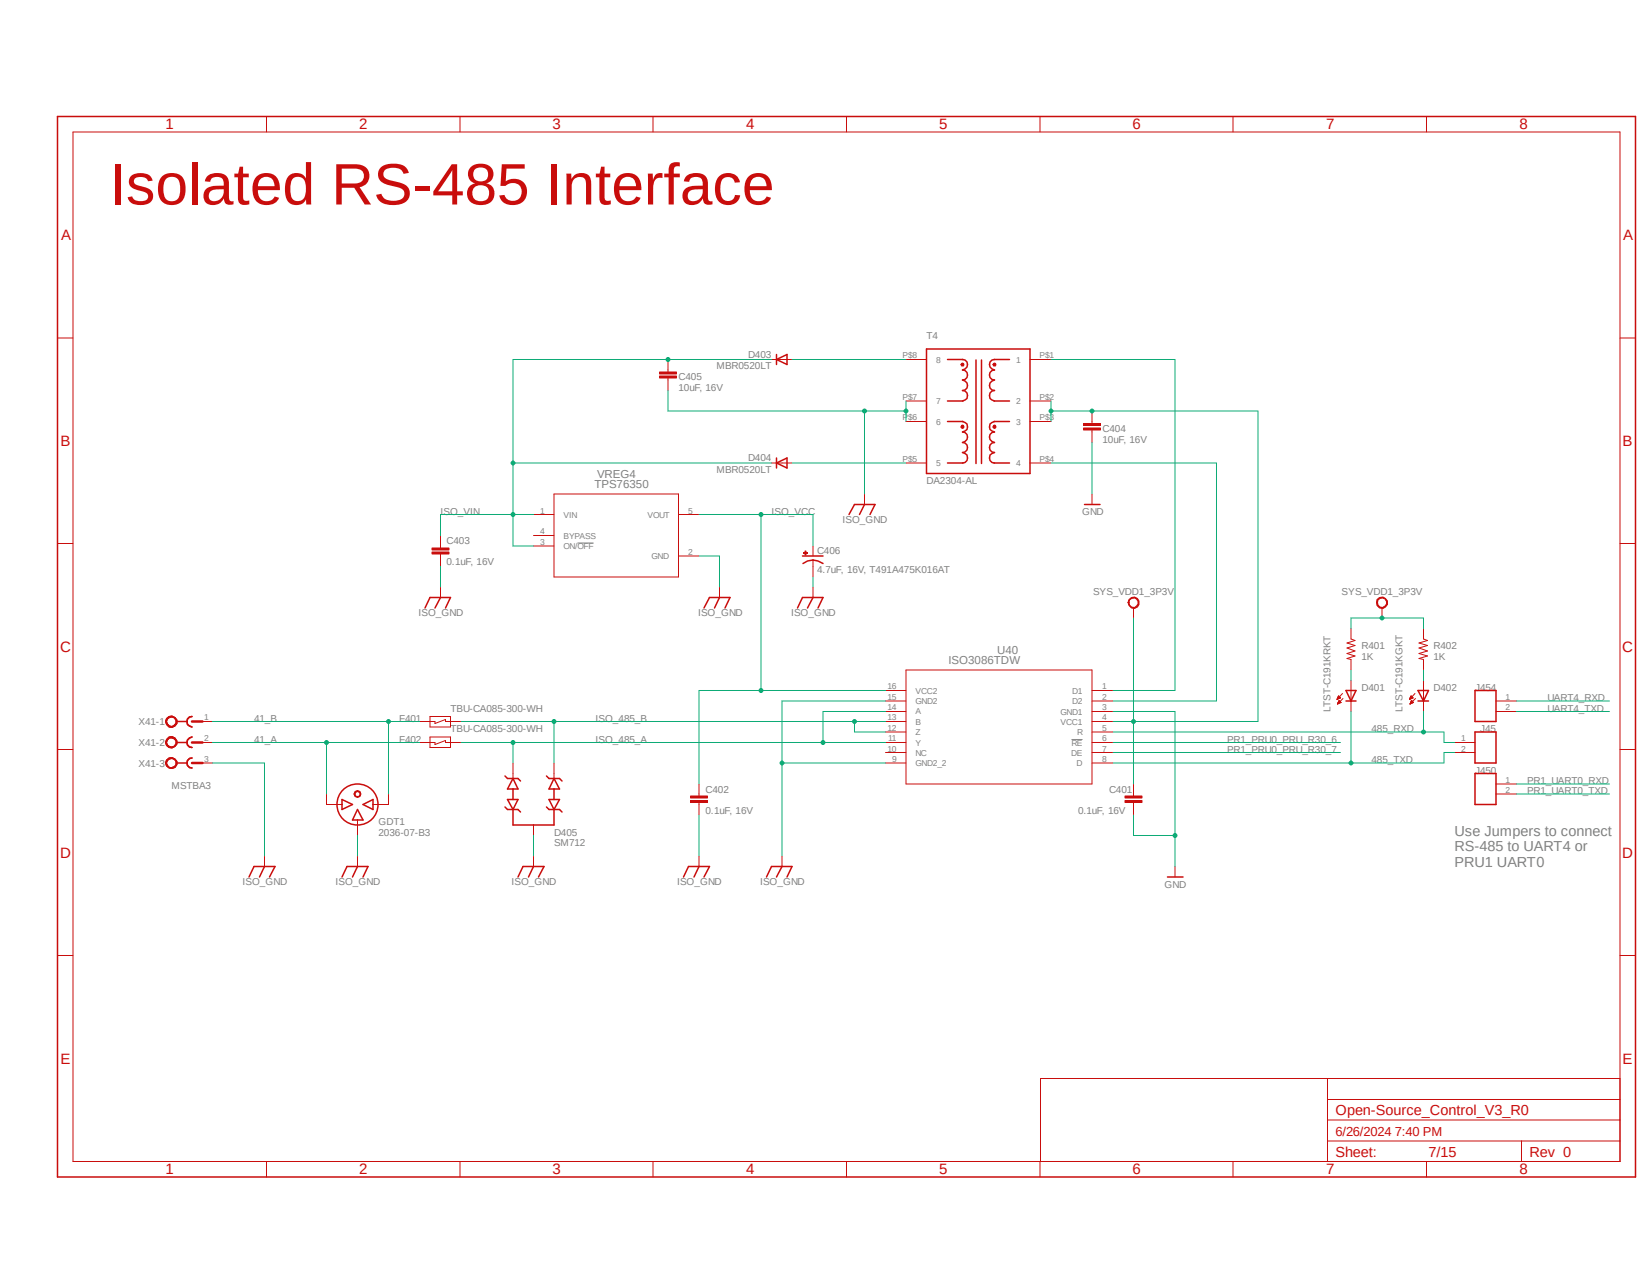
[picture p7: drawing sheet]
<svg xmlns="http://www.w3.org/2000/svg" width="279mm" height="216mm" viewBox="0 0 279 216" stroke-linecap="round" stroke-linejoin="round" font-family="sans-serif">
<path d="M97.8 91.9h2.7M181.4 125.2h1.9" fill="none" stroke="#808080" stroke-width=".17"/>
<g fill="none" stroke="#c90d0c" stroke-width=".17">
<path d="M45.1 19.7v2.7M77.9 19.7v2.7M110.6 19.7v2.7M143.3 19.7v2.7M176.1 19.7v2.7M208.8 19.7v2.7M241.6 19.7v2.7M12.4 22.4h261.9v174.3h-261.9zM9.7 57.2h2.7M274.3 57.2h2.6M9.7 92h2.7M274.3 92h2.6"/>
<path d="M9.7 126.9h2.7M274.3 126.9h2.6M9.7 161.8h2.7M274.3 161.8h2.6M45.1 196.7v2.6M77.9 196.7v2.6M110.6 196.7v2.6M143.3 196.7v2.6M176.1 196.7v2.6M208.8 196.7v2.6M224.8 193.2h49.5M224.8 182.6v14.1"/>
<path d="M224.8 189.7h49.5M224.8 186.2h49.5M241.6 196.7v2.6M257.6 193.2v3.5M274.3 182.6h-98.1v14.1"/>
</g>
<path d="M9.7 19.7h267.2v179.6h-267.2zM29.9 122.2h1.8M31.7 121.8l.4-.4 .4-.1-.4 .1a.92 .92 0 0 0-.4 1 .92 .92 0 0 0 .8 .7l-.8-.4z" fill="none" stroke="#c90d0c" stroke-width=".25"/>
<path d="M32.5 122.2h1.8" fill="none" stroke="#c90d0c" stroke-width=".42"/>
<path d="M28.2 121.7a.97 .97 0 0 1 1.6 0 .97 .97 0 0 1-.7 1.5l-.5-.1-.4-.4-.2-.5h.2a.83 .83 0 0 1 .7-.8 .83 .83 0 0 1 .9 .6 .83 .83 0 0 1-1.1 .9l-.3-.3-.2-.4h-.2z" fill-rule="evenodd" fill="#c90d0c"/>
<path d="M28.2 121.7a.97 .97 0 0 1 1.6 0 .97 .97 0 0 1-.7 1.5l-.5-.1-.4-.4-.2-.5h.2a.83 .83 0 0 1 .7-.8 .83 .83 0 0 1 .9 .6 .83 .83 0 0 1-1.1 .9l-.3-.3-.2-.4h-.2z" fill="none" stroke="#c90d0c" stroke-width=".17"/>
<path d="M28.2 121.7a.97 .97 0 0 1 1.6 0 .97 .97 0 0 1-.7 1.5l-.5-.1-.4-.4-.2-.5h.2a.83 .83 0 0 1 .7-.8 .83 .83 0 0 1 .9 .6 .83 .83 0 0 1-1.1 .9l-.3-.3-.2-.4h-.2z" fill-rule="evenodd" fill="#c90d0c"/>
<path d="M28.2 121.7a.97 .97 0 0 1 1.6 0 .97 .97 0 0 1-.7 1.5l-.5-.1-.4-.4-.2-.5h.2a.83 .83 0 0 1 .7-.8 .83 .83 0 0 1 .9 .6 .83 .83 0 0 1-1.1 .9l-.3-.3-.2-.4h-.2zM34.3 122.2h1.7" fill="none" stroke="#c90d0c" stroke-width=".17"/>
<path d="M29.9 125.7h1.8M31.7 125.3l.4-.3 .4-.2a.89 .89 0 0 0-.8 .9 .89 .89 0 0 0 .8 .9 .85 .85 0 0 1-.8-1.3z" fill="none" stroke="#c90d0c" stroke-width=".25"/>
<path d="M32.5 125.7h1.8" fill="none" stroke="#c90d0c" stroke-width=".42"/>
<path d="M28.2 125.2l.4-.4 .5-.1 .5 .3 .4 .5a.99 .99 0 0 1-.9 1.2 .99 .99 0 0 1-1.1-1h.2l.2-.4a.8 .8 0 0 1 .9-.3 .8 .8 0 0 1 .5 .9l-.3 .4a.86 .86 0 0 1-1.3-.6h-.2z" fill-rule="evenodd" fill="#c90d0c"/>
<path d="M28.2 125.2l.4-.4 .5-.1 .5 .3 .4 .5a.99 .99 0 0 1-.9 1.2 .99 .99 0 0 1-1.1-1h.2l.2-.4a.8 .8 0 0 1 .9-.3 .8 .8 0 0 1 .5 .9l-.3 .4a.86 .86 0 0 1-1.3-.6h-.2z" fill="none" stroke="#c90d0c" stroke-width=".17"/>
<path d="M28.2 125.2l.4-.4 .5-.1 .5 .3 .4 .5a.99 .99 0 0 1-.9 1.2 .99 .99 0 0 1-1.1-1h.2l.2-.4a.8 .8 0 0 1 .9-.3 .8 .8 0 0 1 .5 .9l-.3 .4a.86 .86 0 0 1-1.3-.6h-.2z" fill-rule="evenodd" fill="#c90d0c"/>
<path d="M28.2 125.2l.4-.4 .5-.1 .5 .3 .4 .5a.99 .99 0 0 1-.9 1.2 .99 .99 0 0 1-1.1-1h.2l.2-.4a.8 .8 0 0 1 .9-.3 .8 .8 0 0 1 .5 .9l-.3 .4a.86 .86 0 0 1-1.3-.6h-.2zM34.3 125.7h1.7" fill="none" stroke="#c90d0c" stroke-width=".17"/>
<path d="M29.9 129.2h1.8M31.7 128.8l.4-.4h.4a.85 .85 0 0 0-.8 .8 .85 .85 0 0 0 .8 .8 .85 .85 0 0 1-.8-1.2z" fill="none" stroke="#c90d0c" stroke-width=".25"/>
<path d="M32.5 129.2h1.8" fill="none" stroke="#c90d0c" stroke-width=".42"/>
<path d="M28.2 128.7a.99 .99 0 0 1 1.2-.4 .99 .99 0 0 1 .6 1.2l-.4 .5a1.03 1.03 0 0 1-1.6-.8h.2a.85 .85 0 0 1 .7-.7 .85 .85 0 0 1 .9 .4 .85 .85 0 0 1-1.1 1.1l-.3-.4-.2-.4h-.2z" fill-rule="evenodd" fill="#c90d0c"/>
<path d="M28.2 128.7a.99 .99 0 0 1 1.2-.4 .99 .99 0 0 1 .6 1.2l-.4 .5a1.03 1.03 0 0 1-1.6-.8h.2a.85 .85 0 0 1 .7-.7 .85 .85 0 0 1 .9 .4 .85 .85 0 0 1-1.1 1.1l-.3-.4-.2-.4h-.2z" fill="none" stroke="#c90d0c" stroke-width=".17"/>
<path d="M28.2 128.7a.99 .99 0 0 1 1.2-.4 .99 .99 0 0 1 .6 1.2l-.4 .5a1.03 1.03 0 0 1-1.6-.8h.2a.85 .85 0 0 1 .7-.7 .85 .85 0 0 1 .9 .4 .85 .85 0 0 1-1.1 1.1l-.3-.4-.2-.4h-.2z" fill-rule="evenodd" fill="#c90d0c"/>
<g fill="none" stroke="#c90d0c" stroke-width=".17">
<path d="M111.7 63h2.9v.3h-2.9zM111.7 63.7h2.9v.3h-2.9zM113.1 60.9v2.1M113.1 64v2.1M130.6 60.9h3.5M130.6 78.4h3.5M183.5 71.7h2.9v.4h-2.9zM183.5 72.5h2.9v.3h-2.9zM184.9 69.6v2.1M184.9 72.8v2.1M73.2 92.8h2.8v.3h-2.8zM73.2 93.5h2.8v.3h-2.8z"/>
<path d="M74.6 90.7v2.1M74.6 93.8v2.1M74.6 99.4v1.8M90.3 87.1h3.5M90.3 90.7h3.5M90.3 92.5h3.5M93.8 83.7h21.1v14h-21.1zM114.9 87.1h3.5M114.9 94.1h3.5M121.8 99.4v1.8M146.4 83.7v1.7M184.9 83.7v1.7"/>
<path d="M149.9 116.9h3.5M149.9 118.7h3.5M153.4 113.5h31.5v19.3h-31.5zM184.9 116.9h3.6M184.9 118.7h3.6M28.2 128.7a.99 .99 0 0 1 1.2-.4 .99 .99 0 0 1 .6 1.2l-.4 .5a1.03 1.03 0 0 1-1.6-.8h.2a.85 .85 0 0 1 .7-.7 .85 .85 0 0 1 .9 .4 .85 .85 0 0 1-1.1 1.1l-.3-.4-.2-.4h-.2zM34.3 129.2h1.7M116.9 134.8h2.9v.3h-2.9zM116.9 135.6h2.9v.3h-2.9zM118.4 132.8v2M118.4 135.9v2.1M149.9 129.2h3.5"/>
<path d="M149.9 120.5h3.5M149.9 122.2h3.5M149.9 124h3.5M149.9 125.7h3.5M149.9 127.4h3.5M184.9 129.2h3.6M184.9 120.5h3.6M184.9 122.2h3.6M184.9 124h3.6M184.9 125.7h3.6M184.9 127.4h3.6M190.5 134.8h2.9v.3h-2.9z"/>
<path d="M190.5 135.6h2.9v.3h-2.9zM191.9 132.8v2M191.9 135.9v2.1M44.8 144.9v1.8M118.4 144.9v1.8M132.4 144.9v1.8M199 146.7v1.8"/>
</g>
<g fill="none" stroke="#c90d0c" stroke-width=".25">
<path d="M131.5 60.9l1.8-.9v1.7zM131.5 60v1.7M131.5 77.6v1.6M131.5 78.4l1.8-.8v1.6zM143.8 87.1l.9-1.7h3.5l-.9 1.7M146.4 85.4l-.9 1.7M183.6 85.4h2.7M72 103l.8-1.8h3.5l-.9 1.8M74.6 101.2l-.9 1.8M119.2 103l.9-1.8h3.5l-.8 1.8M121.8 101.2l-.8 1.8M42.2 148.5l.8-1.8h3.6l-1 1.8"/>
<path d="M44.8 146.7l-.9 1.8M115.7 148.5l.9-1.8h3.5l-.9 1.8M118.4 146.7l-.9 1.8M129.8 148.5l.8-1.8h3.5l-.8 1.8M132.4 146.7l-.9 1.8M197.7 148.5h2.6"/>
</g>
<path d="M111.7 63.2h2.9M111.7 63.8h2.9M183.5 71.9h2.9M183.5 72.6h2.9M73.2 93h2.8M73.2 93.6h2.8M116.9 135h2.9M116.9 135.7h2.9M190.5 135h2.9M190.5 135.7h2.9" fill="none" stroke="#c90d0c" stroke-width=".34"/>
<path d="M191.2 101.5l.4-.3 .5-.1 .5 .2 .3 .5v.6l-.3 .4-.5 .2h-.5l-.4-.5-.2-.5h.2l.1-.4 .3-.3h.5l.3 .1a.84 .84 0 0 1-.3 1.5l-.5-.1-.3-.4-.1-.4h-.2z" fill-rule="evenodd" fill="#c90d0c"/>
<g fill="none" stroke="#c90d0c" stroke-width=".17">
<path d="M191.2 101.5l.4-.3 .5-.1 .5 .2 .3 .5v.6l-.3 .4-.5 .2h-.5l-.4-.5-.2-.5h.2l.1-.4 .3-.3h.5l.3 .1a.84 .84 0 0 1-.3 1.5l-.5-.1-.3-.4-.1-.4h-.2zM191.9 103v1.6M226.4 118.4h.2M226.5 118.3h.3M226.5 118.2h.5M226.5 118.1h.5M226.5 119.2h.1M226.5 119.1h.2M226.6 118h.3M226.6 117.9h.2M226.6 119h.3M226.6 119h.5"/>
<path d="M226.7 117.9h.1M226.7 118.9h.3M226.7 118.8h.3M226.7 117.9l-.3 .5M226.7 117.9l.3 .3M226.7 118.7h.1M227 118.2l-.6 .2M227.1 119l-.4-.4-.2 .6M227.1 119l-.6 .2M227.3 117.4l-.9 1M227.4 118.3l-.9 .9M228.8 106.4v1.8l.6 .3-1.3 .4 1.3 .4-1.3 .4 1.3 .5-1.3 .5 1.3 .4-1.3 .4 .7 .2v1.8"/>
<path d="M228.8 115.2v5.3M238.7 118.4h.1M238.8 118.3h.3M238.8 118.2h.5M238.8 118.1h.5M238.8 119.2h.1M238.8 119.1h.1M238.8 118h.3M238.8 117.9h.3M238.8 119h.4M238.8 119h.6M238.9 117.9l-.2 .5"/>
<path d="M238.9 117.9l.4 .3M238.9 117.9h.1M238.9 118.9h.4M238.9 118.8h.3M238.9 118.7h.2M239.3 118.2l-.6 .2M239.4 119l-.4-.4-.2 .6M239.4 119l-.6 .2M239.6 117.4l-.9 1M239.7 118.3l-.9 .9M241 106.4v1.8l.7 .3-1.4 .4 1.4 .4-1.4 .4 1.4 .5-1.4 .5 1.4 .4-1.4 .4 .7 .2v1.8M241 115.2v5.3"/>
<path d="M86.9 129.2v2.6M90.3 139.7v1.8M93.8 129.2v2.6M90.3 144.9v1.8"/>
</g>
<g fill="none" stroke="#c90d0c" stroke-width=".25">
<path d="M160.4 60.9h2.7M160.4 67.9h2.7M163 60.9a.89 .89 0 0 1 .8 .9 .89 .89 0 0 1-.8 .9 .85 .85 0 0 1 .8 .8 .85 .85 0 0 1-.8 .8 .89 .89 0 0 1 .8 .9 .89 .89 0 0 1-.8 .9l.4 .1a.92 .92 0 0 1 .4 1 .92 .92 0 0 1-.8 .7M165.3 61v17.5M166.2 61v17.5M168.3 60.9h2.6M168.3 67.9h2.6M168.4 60.9a.89 .89 0 0 0-.8 .9 .89 .89 0 0 0 .8 .9 .85 .85 0 0 0-.8 .8 .85 .85 0 0 0 .8 .8 .89 .89 0 0 0-.8 .9 .89 .89 0 0 0 .8 .9l-.4 .1a.92 .92 0 0 0-.4 1 .92 .92 0 0 0 .8 .7M227.9 118.7h1.7M227.9 116.9h1.7l-.8 1.8zM240.1 116.9h1.8l-.9 1.8zM240.1 118.7h1.8"/>
<path d="M85.5 131.4l.4 .4h1.8l.4 .4M85.5 136.7l.4 .4h1.8l.4 .4M85.9 135.4h1.8l-.8 1.7zM86.9 131.8l.8 1.8h-1.8zM86.9 137.1v2.6h6.9v-2.6M86.9 133.6v1.8M92.5 131.4l.5 .4h1.7l.5 .4M92.5 136.7l.5 .4h1.7l.5 .4M93 135.4h1.7l-.9 1.7zM93.8 131.8l.9 1.8h-1.7zM93.8 133.6v1.8M87.7 148.5l.9-1.8h3.5l-.9 1.8"/>
<path d="M90.3 146.7l-.8 1.8"/>
</g>
<path d="M162.8 61.6h.4v.4h-.4l-.1-.3h.4h-.4z" fill-rule="evenodd" fill="#c90d0c"/>
<path d="M162.8 61.6h.4v.4h-.4l-.1-.3h.4h-.4z" fill="none" stroke="#c90d0c" stroke-width=".17"/>
<path d="M168.2 61.6h.4v.4h-.4l-.1-.3h.4h-.4z" fill-rule="evenodd" fill="#c90d0c"/>
<path d="M168.2 61.6h.4v.4h-.4l-.1-.3h.4h-.4z" fill="none" stroke="#c90d0c" stroke-width=".17"/>
<path d="M160.4 71.4h2.7M160.4 78.4h2.7M163 71.4l.7 .4 .1 .5-.1 .4-.7 .5a.89 .89 0 0 1 .8 .8 .89 .89 0 0 1-.8 .9 .85 .85 0 0 1 .8 .9 .85 .85 0 0 1-.8 .8l.4 .2a.86 .86 0 0 1 .4 1 .86 .86 0 0 1-.8 .6M168.3 71.4h2.6M168.3 78.4h2.6M168.4 71.4l-.8 .4v.5v.4l.8 .5a.89 .89 0 0 0-.8 .8 .89 .89 0 0 0 .8 .9 .85 .85 0 0 0-.8 .9 .85 .85 0 0 0 .8 .8l-.4 .2a.86 .86 0 0 0-.4 1 .86 .86 0 0 0 .8 .6" fill="none" stroke="#c90d0c" stroke-width=".25"/>
<path d="M162.8 72.1h.4v.4h-.4l-.1-.2h.2l.1-.2 .1 .1-.1 .2-.3-.1z" fill-rule="evenodd" fill="#c90d0c"/>
<path d="M162.8 72.1h.4v.4h-.4l-.1-.2h.2l.1-.2 .1 .1-.1 .2-.3-.1z" fill="none" stroke="#c90d0c" stroke-width=".17"/>
<path d="M168.2 72.1h.4v.4h-.4l-.1-.2h.2l.1-.2 .1 .1-.1 .2-.3-.1z" fill-rule="evenodd" fill="#c90d0c"/>
<path d="M153.4 60.9h3.5M153.4 67.9h3.5M153.4 71.4h3.5M153.4 78.4h3.5M168.2 72.1h.4v.4h-.4l-.1-.2h.2l.1-.2 .1 .1-.1 .2-.3-.1zM174.4 60.9h3.6M174.4 67.9h3.6M174.4 71.4h3.6M174.4 78.4h3.6M55.3 134.5v1.7h2.6M60.5 138.9v2.6M65.8 134.5v1.7h-2.6" fill="none" stroke="#c90d0c" stroke-width=".17"/>
<g fill="none" stroke="#c90d0c" stroke-width=".25">
<path d="M156.9 59.1h17.5v21.1h-17.5zM57.9 135.4l1.8 .8-1.8 .9zM60.5 137.1l1 1.8h-1.8zM61.5 136.2l1.7-.8v1.7z"/>
<circle cx="60.5" cy="136.2" r="3.5"/>
</g>
<path d="M60.1 134l.4-.1 .5 .1 .1 .5-.1 .4-.5 .1-.4-.1-.2-.4h.2l.1-.3 .3-.2 .4 .2 .1 .3-.1 .3h-.7l-.1-.3h-.2z" fill-rule="evenodd" fill="#c90d0c"/>
<path d="M60.1 134l.4-.1 .5 .1 .1 .5-.1 .4-.5 .1-.4-.1-.2-.4h.2l.1-.3 .3-.2 .4 .2 .1 .3-.1 .3h-.7l-.1-.3h-.2zM71 122.2h2.7v.3l1.7-.7v.4h2.7M71 125.7h2.7v.4l1.7-.7v.3h2.7M72.8 121.3h3.5v1.8h-3.5zM72.8 124.8h3.5v1.8h-3.5zM60.5 144.9v1.8" fill="none" stroke="#c90d0c" stroke-width=".17"/>
<path d="M57.9 148.5l.9-1.8h3.5l-.8 1.8M60.5 146.7l-.8 1.8" fill="none" stroke="#c90d0c" stroke-width=".25"/>
<path d="M136.1 93.6h.6v.1h-.6z" fill-rule="evenodd" fill="#c90d0c"/>
<path d="M136.1 93.6h.6v.1h-.6z" fill="none" stroke="#c90d0c" stroke-width=".17"/>
<path d="M136.3 93.3h.2v.7h-.2z" fill-rule="evenodd" fill="#c90d0c"/>
<path d="M136.3 93.3h.2v.7h-.2zM137.7 92.5v1.6M137.7 99.4v1.8M137.8 94.9l-.1-.1v2.9M253.3 118.7h3.5M246.3 125.7h3.5M246.3 127.4h3.5M253.3 120.5h3.5M253.3 132.8h3.5M253.3 134.5h3.5" fill="none" stroke="#c90d0c" stroke-width=".17"/>
<path d="M135.9 94.1h3.5M136 95.4a2.72 2.72 0 0 1 3.4 0M135 103l.9-1.8h3.5l-.9 1.8M137.7 101.2l-1 1.8M249.8 116.9h3.5v5.3h-3.5zM249.8 124h3.5v5.2h-3.5zM249.8 131h3.5v5.2h-3.5z" fill="none" stroke="#c90d0c" stroke-width=".25"/>
<path d="M233.2 101.5l.4-.3a1.02 1.02 0 0 1 1.3 1.2l-.3 .4-.4 .2h-.6l-.4-.5-.1-.5h.2a.78 .78 0 0 1 .4-.7 .78 .78 0 0 1 .8 .1l.3 .5a.83 .83 0 0 1-1.1 .9l-.4-.4v-.4h-.2z" fill-rule="evenodd" fill="#c90d0c"/>
<path d="M233.2 101.5l.4-.3a1.02 1.02 0 0 1 1.3 1.2l-.3 .4-.4 .2h-.6l-.4-.5-.1-.5h.2a.78 .78 0 0 1 .4-.7 .78 .78 0 0 1 .8 .1l.3 .5a.83 .83 0 0 1-1.1 .9l-.4-.4v-.4h-.2zM234 103v1.6" fill="none" stroke="#c90d0c" stroke-width=".17"/>
<path d="M184.9 74.9v8.8M188.5 120.5h10.5v26.2M191.9 138v3.5h7.1" fill="none" stroke="#0dab76" stroke-width=".17"/>
<circle cx="199" cy="141.5" r=".33" fill="#0dab76"/>
<g fill="none" stroke="#0dab76" stroke-width=".17">
<path d="M184.9 69.6h28.1v52.6h-24.5M256.8 118.7h15.7M256.8 120.5h15.7"/>
<circle cx="199" cy="141.5" r=".33"/>
</g>
<circle cx="184.9" cy="69.6" r=".33" fill="#0dab76"/>
<g fill="none" stroke="#0dab76" stroke-width=".17">
<path d="M178 69.6h6.9M191.9 104.6v17.6"/>
<circle cx="184.9" cy="69.6" r=".33"/>
</g>
<circle cx="191.9" cy="122.2" r=".33" fill="#0dab76"/>
<g fill="none" stroke="#0dab76" stroke-width=".17">
<path d="M178 67.9v1.7M191.9 122.2v10.6"/>
<circle cx="191.9" cy="122.2" r=".33"/>
</g>
<circle cx="178" cy="69.6" r=".33" fill="#0dab76"/>
<g fill="none" stroke="#0dab76" stroke-width=".17">
<path d="M178 69.6v1.8M228.8 106.4v-1.8h12.2v1.8"/>
<circle cx="178" cy="69.6" r=".33"/>
</g>
<circle cx="234" cy="104.6" r=".33" fill="#0dab76"/>
<g fill="none" stroke="#0dab76" stroke-width=".17">
<path d="M118.4 87.1h10.5v29.8M149.9 116.9h-31.5v15.9"/>
<circle cx="234" cy="104.6" r=".33"/>
</g>
<circle cx="128.9" cy="116.9" r=".33" fill="#0dab76"/>
<g fill="none" stroke="#0dab76" stroke-width=".17">
<path d="M128.9 87.1h8.8v5.4"/>
<circle cx="128.9" cy="116.9" r=".33"/>
</g>
<circle cx="128.9" cy="87.1" r=".33" fill="#0dab76"/>
<g fill="none" stroke="#0dab76" stroke-width=".17">
<path d="M149.9 118.7h-17.5v26.2M132.4 129.2h17.5"/>
<circle cx="128.9" cy="87.1" r=".33"/>
</g>
<circle cx="132.4" cy="129.2" r=".33" fill="#0dab76"/>
<g fill="none" stroke="#0dab76" stroke-width=".17">
<path d="M113.1 66.1v3.5h40.3M146.4 69.6v14.1M118.4 94.1h3.4v5.3"/>
<circle cx="132.4" cy="129.2" r=".33"/>
</g>
<circle cx="146.4" cy="69.6" r=".33" fill="#0dab76"/>
<g fill="none" stroke="#0dab76" stroke-width=".17">
<path d="M153.4 67.9v1.7"/>
<circle cx="146.4" cy="69.6" r=".33"/>
</g>
<circle cx="153.4" cy="69.6" r=".33" fill="#0dab76"/>
<g fill="none" stroke="#0dab76" stroke-width=".17">
<path d="M130.6 60.9h-43.7v17.5M153.4 69.6v1.8M74.6 95.9v3.5M90.3 87.1h-3.4v5.4h3.4M137.7 97.7v1.7M36 129.2h8.8v15.7M118.4 138v6.9M60.5 141.5v3.4M90.3 141.5v3.4"/>
<circle cx="153.4" cy="69.6" r=".33"/>
</g>
<circle cx="86.9" cy="87.1" r=".33" fill="#0dab76"/>
<g fill="none" stroke="#0dab76" stroke-width=".17">
<path d="M130.6 78.4h-43.7v8.7"/>
<circle cx="86.9" cy="87.1" r=".33"/>
</g>
<circle cx="86.9" cy="78.4" r=".33" fill="#0dab76"/>
<circle cx="86.9" cy="78.4" r=".33" fill="none" stroke="#0dab76" stroke-width=".17"/>
<circle cx="113.1" cy="60.9" r=".33" fill="#0dab76"/>
<g fill="none" stroke="#0dab76" stroke-width=".17">
<path d="M134.1 60.9h19.3M134.1 78.4h19.3M178 60.9h21v56h-10.5M178 78.4h28v40.3h-17.5M86.9 87.1h-12.3v3.6M36 122.2h35M65.8 122.2v12.3"/>
<circle cx="113.1" cy="60.9" r=".33"/>
</g>
<circle cx="65.8" cy="122.2" r=".33" fill="#0dab76"/>
<g fill="none" stroke="#0dab76" stroke-width=".17">
<path d="M36 125.7h35M55.3 125.7v8.8"/>
<circle cx="65.8" cy="122.2" r=".33"/>
</g>
<circle cx="55.3" cy="125.7" r=".33" fill="#0dab76"/>
<g fill="none" stroke="#0dab76" stroke-width=".17">
<path d="M188.5 127.4h38.5M188.5 125.7h38.5M188.5 124h56v1.7h1.8M241 120.5v3.5M256.8 134.5h15.7M256.8 132.8h15.7"/>
<circle cx="55.3" cy="125.7" r=".33"/>
</g>
<circle cx="241.1" cy="124" r=".33" fill="#0dab76"/>
<g fill="none" stroke="#0dab76" stroke-width=".17">
<path d="M228.8 120.5v8.7M246.3 127.4h-1.8v1.8h-56"/>
<circle cx="241.1" cy="124" r=".33"/>
</g>
<circle cx="228.8" cy="129.2" r=".33" fill="#0dab76"/>
<g fill="none" stroke="#0dab76" stroke-width=".17">
<path d="M228.8 113.5v1.7M241 113.5v1.7M78.1 122.2h71.8M144.7 122.2v1.8h5.2"/>
<circle cx="228.8" cy="129.2" r=".33"/>
</g>
<circle cx="144.7" cy="122.2" r=".33" fill="#0dab76"/>
<g fill="none" stroke="#0dab76" stroke-width=".17">
<path d="M93.8 122.2v7"/>
<circle cx="144.7" cy="122.2" r=".33"/>
</g>
<circle cx="93.8" cy="122.2" r=".33" fill="#0dab76"/>
<g fill="none" stroke="#0dab76" stroke-width=".17">
<path d="M78.1 125.7h71.8M149.9 120.5h-10.5v5.2"/>
<circle cx="93.8" cy="122.2" r=".33"/>
</g>
<circle cx="139.4" cy="125.7" r=".33" fill="#0dab76"/>
<g fill="none" stroke="#0dab76" stroke-width=".17">
<path d="M86.9 125.7v3.5"/>
<circle cx="139.4" cy="125.7" r=".33"/>
</g>
<circle cx="86.9" cy="125.7" r=".33" fill="#0dab76"/>
<circle cx="86.9" cy="125.7" r=".33" fill="none" stroke="#0dab76" stroke-width=".17"/>
<text font-size="9.9" fill="#c90d0c" x="18.5" y="34.6">Isolated RS-485 Interface</text>
<g font-size="2.5" fill="#c90d0c">
<text x="28" y="21.8">1</text>
<text x="60.8" y="21.8">2</text>
<text x="93.6" y="21.8">3</text>
<text x="126.3" y="21.8">4</text>
<text x="159" y="21.8">5</text>
<text x="191.8" y="21.8">6</text>
<text x="224.5" y="21.8">7</text>
<text x="257.3" y="21.8">8</text>
<text x="10.3" y="40.6">A</text>
<text x="274.8" y="40.6">A</text>
<text x="10.2" y="75.4">B</text>
<text x="274.7" y="75.4">B</text>
<text x="10.2" y="110.3">C</text>
<text x="274.7" y="110.3">C</text>
<text x="10.2" y="145.2">D</text>
<text x="274.7" y="145.2">D</text>
<text x="10.2" y="180.1">E</text>
<text x="274.7" y="180.1">E</text>
<text x="226.1" y="188.8">Open-Source_Control_V3_R0</text>
<text x="226.1" y="195.8">Sheet:</text>
<text x="241.9" y="195.8">7/15</text>
<text x="259" y="195.8">Rev 0</text>
<text x="28" y="198.8">1</text>
<text x="60.8" y="198.8">2</text>
<text x="93.6" y="198.8">3</text>
<text x="126.3" y="198.8">4</text>
<text x="159" y="198.8">5</text>
<text x="191.8" y="198.8">6</text>
<text x="224.5" y="198.8">7</text>
<text x="257.3" y="198.8">8</text>
</g>
<g font-size="2.5" fill="#808080">
<text x="246.3" y="141.5">Use Jumpers to connect</text>
<text x="246.3" y="144.1">RS-485 to UART4 or</text>
<text x="246.3" y="146.7">PRU1 UART0</text>
</g>
<text font-size="2.2" fill="#c90d0c" x="226.1" y="192.3">6/26/2024 7:40 PM</text>
<g font-size="1.9" fill="#808080">
<text x="100.7" y="82.6">TPS76350</text>
<text x="101.1" y="80.9">VREG4</text>
<text x="160.6" y="112.4">ISO3086TDW</text>
<text x="168.8" y="110.7">U40</text>
</g>
<g font-size="1.7" fill="#808080">
<text x="156.9" y="57.4">T4</text>
<text x="114.9" y="64.3">C405</text>
<text x="121.3" y="62.5">MBR0520LT</text>
<text x="126.7" y="60.5">D403</text>
<text x="114.9" y="66.1">10uF, 16V</text>
<text x="186.7" y="74.9">10uF, 16V</text>
<text x="186.7" y="73.2">C404</text>
<text x="121.3" y="80">MBR0520LT</text>
<text x="126.7" y="78.1">D404</text>
<text x="156.9" y="81.9">DA2304-AL</text>
<text x="74.6" y="87.1">ISO_VIN</text>
<text x="130.6" y="87.1">ISO_VCC</text>
<text x="142.7" y="88.5">ISO_GND</text>
<text x="183.2" y="87.1">GND</text>
<text x="75.6" y="95.7">0.1uF, 16V</text>
<text x="75.6" y="92.1">C403</text>
<text x="138.3" y="93.7">C406</text>
<text x="138.3" y="97">4.7uF, 16V, T491A475K016AT</text>
<text x="185.1" y="100.8">SYS_VDD1_3P3V</text>
<text x="227.2" y="100.8">SYS_VDD1_3P3V</text>
<text x="70.9" y="104.2">ISO_GND</text>
<text x="118.2" y="104.2">ISO_GND</text>
<text x="133.9" y="104.2">ISO_GND</text>
<text x="230.5" y="111.7">1K</text>
<text x="230.5" y="109.9">R401</text>
<text x="242.7" y="109.9">R402</text>
<text x="242.7" y="111.7">1K</text>
<text x="230.5" y="116.9">D401</text>
<text x="242.7" y="116.9">D402</text>
<text x="249.8" y="116.9">J454</text>
<text x="262" y="118.7">UART4_RXD</text>
<text x="23.5" y="122.8">X41-1</text>
<text x="43" y="122.2">41_B</text>
<text x="43" y="125.7">41_A</text>
<text x="67.6" y="122.2">F401</text>
<text x="67.6" y="125.7">F402</text>
<text x="76.3" y="120.5">TBU-CA085-300-WH</text>
<text x="76.3" y="124">TBU-CA085-300-WH</text>
<text x="100.8" y="122.2">ISO_485_B</text>
<text x="100.8" y="125.7">ISO_485_A</text>
<text x="207.8" y="125.7">PR1_PRU0_PRU_R30_6</text>
<text x="225.3" y="120.5" transform="rotate(-90 225.3 120.5)">LTST-C191KRKT</text>
<text x="232.2" y="124">485_RXD</text>
<text x="237.5" y="120.5" transform="rotate(-90 237.5 120.5)">LTST-C191KGKT</text>
<text x="250.6" y="124">J45</text>
<text x="262" y="120.5">UART4_TXD</text>
<text x="23.5" y="126.3">X41-2</text>
<text x="23.5" y="129.8">X41-3</text>
<text x="207.8" y="127.4">PR1_PRU0_PRU_R30_7</text>
<text x="232.2" y="129.2">485_TXD</text>
<text x="249.8" y="131">J450</text>
<text x="29" y="133.6">MSTBA3</text>
<text x="119.5" y="137.8">0.1uF, 16V</text>
<text x="119.5" y="134.2">C402</text>
<text x="182.5" y="137.8">0.1uF, 16V</text>
<text x="187.8" y="134.2">C401</text>
<text x="258.6" y="134.5">PR1_UART0_TXD</text>
<text x="258.6" y="132.8">PR1_UART0_RXD</text>
<text x="64.1" y="141.5">2036-07-B3</text>
<text x="64.1" y="139.7">GDT1</text>
<text x="93.8" y="141.5">D405</text>
<text x="93.8" y="143.3">SM712</text>
<text x="41.1" y="149.8">ISO_GND</text>
<text x="56.8" y="149.8">ISO_GND</text>
<text x="86.6" y="149.8">ISO_GND</text>
<text x="114.6" y="149.8">ISO_GND</text>
<text x="128.7" y="149.8">ISO_GND</text>
<text x="197.2" y="150.3">GND</text>
</g>
<g font-size="1.4" fill="#808080">
<text x="152.8" y="60.6">P$8</text>
<text x="158.5" y="61.4">8</text>
<text x="172" y="61.4">1</text>
<text x="176" y="60.6">P$1</text>
<text x="152.8" y="67.6">P$7</text>
<text x="152.8" y="71.1">P$6</text>
<text x="158.5" y="68.4">7</text>
<text x="158.5" y="71.9">6</text>
<text x="172" y="68.4">2</text>
<text x="172" y="71.9">3</text>
<text x="176" y="67.6">P$2</text>
<text x="176" y="71.1">P$3</text>
<text x="152.8" y="78.1">P$5</text>
<text x="158.5" y="78.9">5</text>
<text x="172" y="78.9">4</text>
<text x="176" y="78.1">P$4</text>
<text x="91.4" y="87">1</text>
<text x="95.4" y="87.7">VIN</text>
<text x="109.6" y="87.6">VOUT</text>
<text x="116.5" y="87">5</text>
<text x="91.4" y="90.4">4</text>
<text x="91.4" y="92.2">3</text>
<text x="95.4" y="91.2">BYPASS</text>
<text x="95.4" y="93">ON/OFF</text>
<text x="110.3" y="94.7">GND</text>
<text x="116.5" y="93.9">2</text>
<text x="150.3" y="118.4">15</text>
<text x="150.3" y="116.7">16</text>
<text x="155" y="119.2">GND2</text>
<text x="155" y="117.4">VCC2</text>
<text x="181.5" y="117.4">D1</text>
<text x="181.5" y="119.2">D2</text>
<text x="186.6" y="116.7">1</text>
<text x="186.6" y="118.4">2</text>
<text x="254.9" y="118.4">1</text>
<text x="34.5" y="121.9">1</text>
<text x="34.5" y="125.5">2</text>
<text x="150.3" y="123.7">12</text>
<text x="150.3" y="121.9">13</text>
<text x="150.3" y="120.2">14</text>
<text x="150.4" y="125.5">11</text>
<text x="155" y="124.5">Z</text>
<text x="155" y="122.7">B</text>
<text x="155" y="120.9">A</text>
<text x="179.6" y="121">GND1</text>
<text x="179.6" y="122.8">VCC1</text>
<text x="182.4" y="124.5">R</text>
<text x="186.6" y="120.2">3</text>
<text x="186.6" y="121.9">4</text>
<text x="186.6" y="123.7">5</text>
<text x="186.6" y="125.5">6</text>
<text x="247.4" y="125.5">1</text>
<text x="254.9" y="120.2">2</text>
<text x="34.5" y="128.9">3</text>
<text x="150.3" y="127.3">10</text>
<text x="151" y="128.9">9</text>
<text x="155" y="129.7">GND2_2</text>
<text x="155" y="127.9">NC</text>
<text x="155" y="126.2">Y</text>
<text x="181.4" y="128">DE</text>
<text x="181.4" y="126.2">RE</text>
<text x="182.3" y="129.7">D</text>
<text x="186.6" y="127.3">7</text>
<text x="186.6" y="128.9">8</text>
<text x="247.4" y="127.3">2</text>
<text x="254.9" y="132.5">1</text>
<text x="254.9" y="134.2">2</text>
</g>
</svg>
